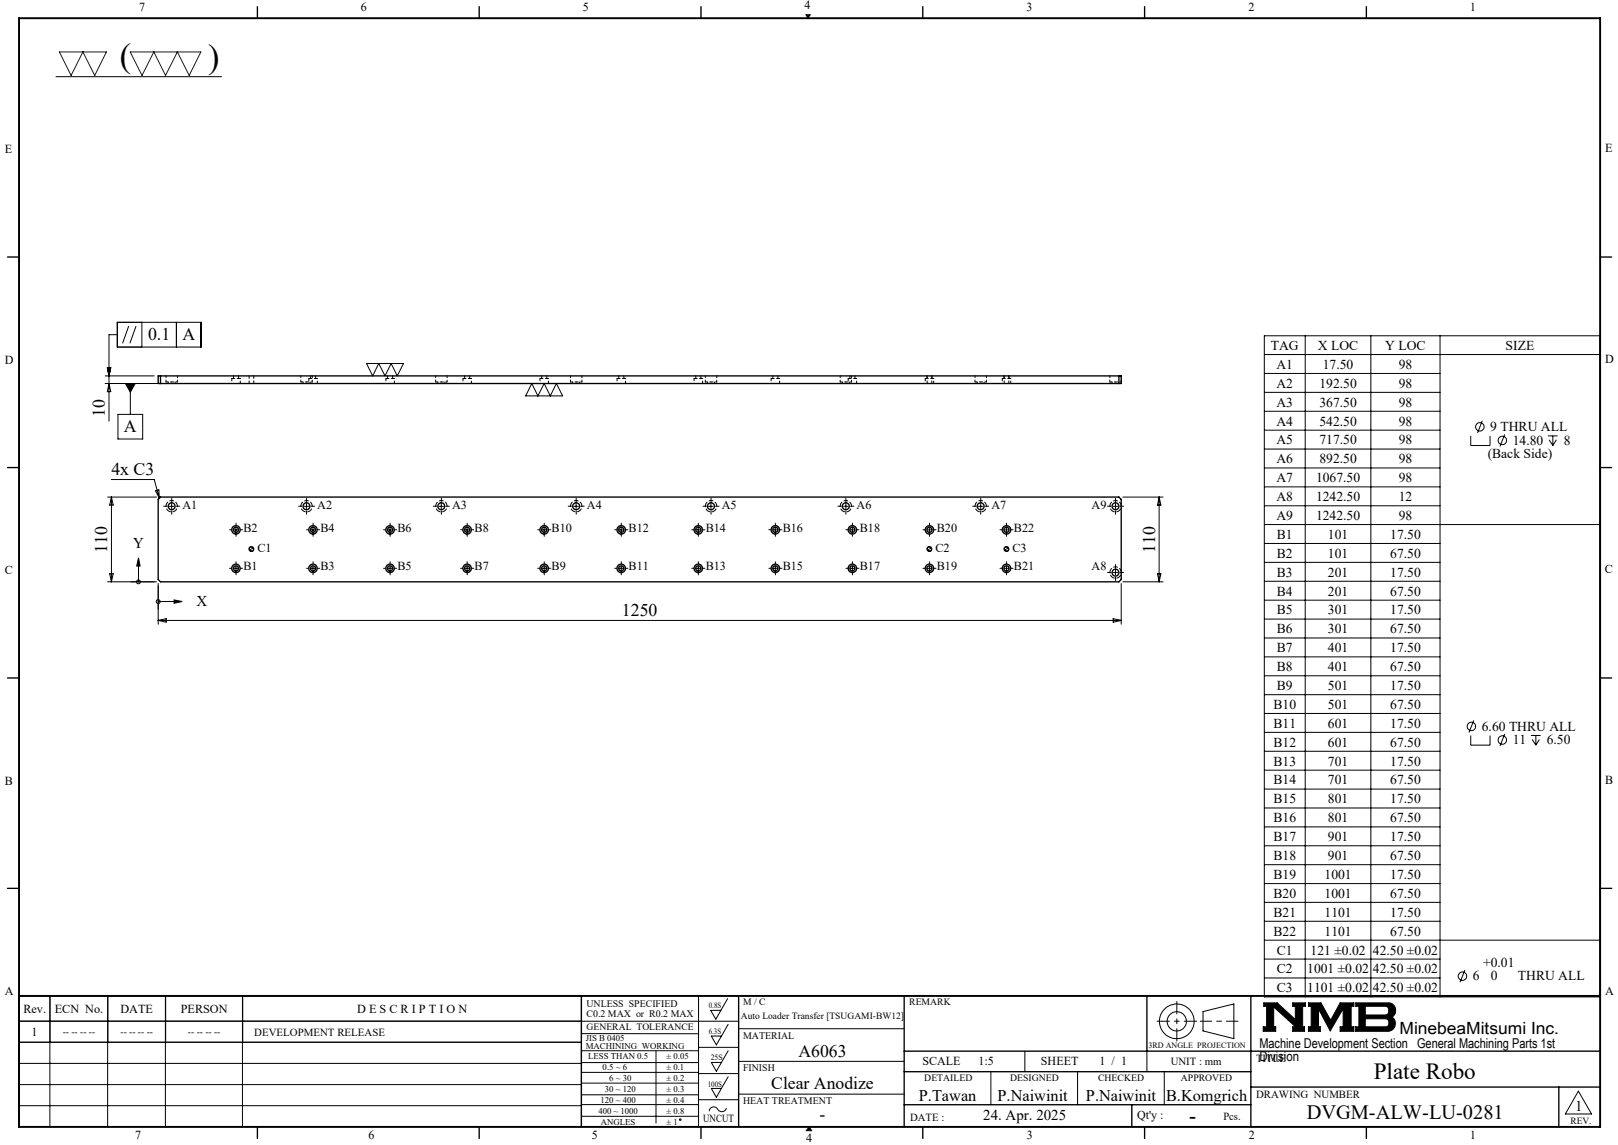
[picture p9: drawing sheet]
<svg xmlns="http://www.w3.org/2000/svg" width="420mm" height="297mm" viewBox="0 0 420 297" stroke-linecap="round" stroke-linejoin="round" font-family="sans-serif">
<g fill="none" stroke="#000" stroke-width=".26">
<path d="M14.5 19.9h43M209.2 3.8h1.1l-.6 .9zM27.3 99.5h14.4M27.3 97.5h12.7M27.9 95.4h.9l-.5 2.1zM28.3 99.5l.5 2.1h-.9zM30.4 86.8h-2.1v22.5M30.4 83.6h21.8v6.4h-21.8zM32.6 99.5h2.5l-1.3 2.2zM33.4 84.6l-1.6 4.4M33.8 99.5v8M35.3 84.6l-1.6 4.4"/>
<path d="M36.8 83.6v6.4M45.8 83.6v6.4M95.1 94.3h9.6l-1.6 3.2-1.6-3.2-1.6 3.2-1.6-3.2-1.6 3.2zM138 99.5l1.6 3.2 1.7-3.2 1.5 3.2 1.6-3.2 1.6 3.2h-9.5zM328.2 87.1h87.1v171.5h-87.1zM328.2 96.9h45.6M328.2 92h87.1M338.8 87.1v171.5M355.8 87.1v171.5M373.8 87.1v171.5M30.6 107.5h6.4v6.4h-6.4zM328.2 101.8h45.6"/>
<path d="M328.2 106.7h45.6M328.2 111.6h45.6M328.2 116.5h45.6M381.8 113.1v2.5h5v-2.5M384.8 109.1l-1.3 3.2M390.6 112.7l-1.2 3.1M401.8 113.1h2.5M402.1 114.1l1 1.5M403.1 113.1v2.5M404 114.1l-.9 1.5M27.9 128.9h12.7M28.9 124.4h11.1l1.3 4.8"/>
<path d="M28.9 128.9v22M28.9 128.9l.5 2.1h-.9zM40.4 127.3l.8-.2 .1 2.1zM44 131.3h1.2M44.6 130.7v1.2M60.6 137.4h1.2M61.2 136.8v1.2M79 131.3h1.2M79.6 130.7v1.2M80.6 137.4h1.2M81.2 136.8v1.2M100.6 137.4h1.2"/>
<path d="M101.2 136.8v1.2M113.9 131.3h1.2M114.5 130.7v1.2M120.7 137.4h1.1M121.2 136.8v1.2M140.7 137.4h1.2M141.3 136.8v1.2M148.9 131.3h1.2M149.5 130.7v1.2M160.7 137.4h1.2M161.3 136.8v1.2M180.7 137.4h1.2"/>
<path d="M181.3 136.8v1.2M183.9 131.3h1.2M184.5 130.7v1.2M200.7 137.4h1.2M201.3 136.8v1.2M219 131.3h1.2M219.6 130.7v1.2M220.7 137.4h1.2M221.3 136.8v1.2M240.7 137.4h1.2M241.3 136.8v1.2M254 131.3h1.2"/>
<path d="M254.6 130.7v1.2M260.7 137.4h1.2M261.3 136.8v1.2M289 131.3h1.2M289.6 130.7v1.2M291.5 128.9h10.4M300.9 128.9l.4 2.1h-.8zM300.9 128.9v22M328.2 121.4h45.6M328.2 126.3h45.6M328.2 131.2h45.6M328.2 136.1h87.1"/>
<path d="M27.9 150.9h12.7M28.5 148.8h.9l-.5 2.1zM35.9 144.7l.5 2.1h-.9zM35.9 146.8v4.1M41.1 151.3v10.6M41.1 156h4.1M45.2 155.6l2.1 .4-2.1 .5zM60.6 147.4h1.2M61.2 146.8v1.2M65.3 141.8l-.5 .2-.1 .4M65.9 142.4l-.1 .4-.5 .2M80.6 147.4h1.2"/>
<path d="M81.2 146.8v1.2M100.6 147.4h1.2M101.2 146.8v1.2M120.7 147.4h1.1M121.2 146.8v1.2M140.7 147.4h1.2M141.3 146.8v1.2M160.7 147.4h1.2M161.3 146.8v1.2M180.7 147.4h1.2M181.3 146.8v1.2M200.7 147.4h1.2"/>
<path d="M201.3 146.8v1.2M220.7 147.4h1.2M221.3 146.8v1.2M240.7 147.4h1.2M241.3 146.8v1.2M241.3 141.8l-.5 .2-.1 .4M241.9 142.4l-.2 .4-.4 .2M260.7 147.4h1.2M261.3 146.8v1.2M261.3 141.8l-.5 .2-.1 .4M261.9 142.4l-.2 .4-.4 .2M289 148.5h1.2"/>
<path d="M289.6 147.9v1.2M291 151.3v10.6M291.5 150.9h10.4M300.5 148.8h.8l-.4 2.1zM328.2 141h45.6M328.2 145.9h45.6M328.2 150.8h45.6M328.2 155.7h45.6M41.1 160.9h249.9M41.1 160.9l2-.4v.9zM289 160.5l2 .4-2 .5zM328.2 160.6h45.6"/>
<path d="M328.2 165.5h45.6M328.2 170.4h45.6M328.2 175.3h45.6M328.2 180.2h45.6M328.2 185.1h45.6M328.2 190h45.6M328.2 194.9h45.6M328.2 199.8h45.6M381.8 190.8v2.5h5v-2.5M382.6 186.9l-1.3 3.1M390.6 190.4l-1.2 3.1M397.4 190.8h2.5"/>
<path d="M397.7 191.8l1 1.5M398.7 190.8v2.5M399.6 191.8l-.9 1.5M328.2 204.7h45.6M328.2 209.6h45.6M328.2 214.5h45.6M328.2 219.4h45.6M328.2 224.3h45.6M328.2 229.2h45.6M328.2 234.1h45.6M328.2 239h45.6M13 258.3l-.1 34"/>
<path d="M27.9 258.3v34M28 258.3v12M42.9 258.3v34M43 258.3v12M62.9 258.3v34M63 258.3v12M181.3 258.3v34M188.9 259l-3.1 5.4-1.3-2.3h2.6M328.2 243.9h87.1M328.2 248.8h45.6M328.2 253.7h45.6M380.3 251.6l-1.3 3.2"/>
<path d="M4.9 264.9h186.8M4.9 275.8h146M5 270.3v-12h146l-.1 34M5 264.9h146M150.9 278.2h30.4M150.9 275.6h30.4M150.9 272.6h30.4M150.9 268.1h30.4M151 270.3l-146.1 .1M170.3 272.6v18.7M181.3 271.7h10.4M181.3 278.5h10.4"/>
<path d="M189 272.6l-3.1 5.3-1.3-2.3h2.7M189 279.3l-3.1 5.3-1.3-2.3h2.7M189 265.7l-3.1 5.3-1.3-2.3h2.7M191.7 266.8h43M191.7 275.3h43M257.2 278v8.6M266 272.7v5.3M279.7 278v8.6M297.7 272.7v5.3M302.2 278v8.6M312.3 262.4l8-2v9l-8-2zM328 260.1h3.5l4.7 4.3v-3.4h-.6v-.9h3.2v.9h-.7v5.3h.5v1.2h-3v-1.2h.7l-5.7-5.1v5.1h.6v1.2h-3.3v-1.2h.9v-5.3h-.8z"/>
<path d="M339.7 260.1h3.2l2.5 4.6 2.5-4.6h3.5v.9h-.7v5.3h.7v1.2h-3.5v-1.2h.8v-4.6l-3.4 5.7-3-5.7v4.6h.4v1.2h-3v-1.2h.7v-5.3h-.7zM351.9 260.1h8.4a1.97 1.97 0 0 1 1.9 1.5 1.97 1.97 0 0 1-.9 2.2 2.03 2.03 0 0 1 .8 2.2 2.03 2.03 0 0 1-1.8 1.5h-8.4v-1.2h.8v-5.3h-.8zM354.4 261h5.4l.6 .5v1.2l-.4 .5-.3 .1h-5.3zM354.4 264.3h5.4l.6 .4 .1 1-.2 .4-.4 .2h-5.5zM4.9 281.3h146M4.9 286.8h146M150.9 280.9h30.4M150.9 286.5h30.4M150.9 284h30.4M150.9 289.6h30.4M181.3 285.3h10.4M188.6 287.4a1.29 1.29 0 0 1-1.2 1 1.29 1.29 0 0 1-1.3-.9 1.14 1.14 0 0 0-1.3-.3 1.14 1.14 0 0 0-.7 1.1"/>
<path d="M191.7 283.8h43M210 292.3l.7 1M409.7 283l3.4 6h-6.8z"/>
<circle cx="384.1" cy="110.7" r="1.09"/>
<circle cx="390" cy="114.2" r="1.09"/>
<circle cx="35.9" cy="150.9" r=".5"/>
<circle cx="41.1" cy="156.1" r=".5"/>
<circle cx="381.9" cy="188.4" r="1.1"/>
<circle cx="390" cy="192" r="1.09"/>
<circle cx="379.6" cy="253.2" r="1.09"/>
<circle cx="305.5" cy="264.9" r="2.51"/>
<circle cx="305.5" cy="264.9" r="4.5"/>
<circle cx="176.6" cy="290.4" r=".2"/>
</g>
<path d="M311.6 264.9h9.7" fill="none" stroke="#000" stroke-width=".26" stroke-dasharray="15.2 1.3 1.3 1.3" stroke-dashoffset="12.3"/>
<path d="M305.5 259.8v10.2M300.4 264.9h10.2" fill="none" stroke="#000" stroke-width=".26" stroke-dasharray="15.2 1.3 1.3 1.3" stroke-dashoffset="12"/>
<g fill="none" stroke="#000" stroke-width=".35">
<path d="M66.8 1.7v3M124.4 1.7v3M182 1.7v3M239.5 1.7v3M297.1 1.7v3M354.7 1.7v3M1.9 66.7h3M415.4 66.7h3M41.1 97.5h249.9v2h-249.9zM41.7 97.5v2M290.4 97.5v2M1.9 121.3h3"/>
<path d="M41.7 128.9h248.7l.6 .6v20.8l-.6 .6h-248.7l-.6-.6v-20.8zM415.4 121.3h3M1.9 175.9h3M415.4 175.9h3M1.9 230.4h3M415.4 230.4h3M150.9 258.3v34M191.7 258.3v34M234.7 258.3v34M297.7 258.3v14.4M324.7 258.3v34M234.7 272.7h180.7"/>
<path d="M234.7 278h90M66.8 292.3v3M124.4 292.3v3M182 292.3v3M234.7 286.6h90M239.5 292.3v3M293.8 286.6v5.7M297.1 292.3v3M324.7 282h90.7M354.7 292.3v3M404.6 282v10.3"/>
<circle cx="44.6" cy="131.3" r=".89"/>
<circle cx="61.2" cy="137.4" r="1.1"/>
<circle cx="61.3" cy="137.4" r=".65"/>
<circle cx="79.6" cy="131.3" r=".89"/>
<circle cx="81.2" cy="137.4" r="1.1"/>
<circle cx="81.3" cy="137.4" r=".65"/>
<circle cx="101.2" cy="137.4" r=".66"/>
<circle cx="101.2" cy="137.4" r="1.1"/>
<circle cx="114.5" cy="131.3" r=".89"/>
<circle cx="121.2" cy="137.4" r=".66"/>
<circle cx="121.2" cy="137.4" r="1.1"/>
<circle cx="141.2" cy="137.4" r=".66"/>
<circle cx="141.3" cy="137.4" r="1.1"/>
<circle cx="149.6" cy="131.3" r=".9"/>
<circle cx="161.3" cy="137.4" r=".66"/>
<circle cx="161.3" cy="137.4" r="1.1"/>
<circle cx="181.3" cy="137.4" r=".66"/>
<circle cx="181.3" cy="137.4" r="1.1"/>
<circle cx="184.6" cy="131.3" r=".9"/>
<circle cx="201.3" cy="137.4" r=".66"/>
<circle cx="201.3" cy="137.4" r="1.1"/>
<circle cx="219.6" cy="131.3" r=".9"/>
<circle cx="221.3" cy="137.4" r=".66"/>
<circle cx="221.3" cy="137.4" r="1.1"/>
<circle cx="241.3" cy="137.4" r=".66"/>
<circle cx="241.3" cy="137.4" r="1.1"/>
<circle cx="254.6" cy="131.3" r=".9"/>
<circle cx="261.3" cy="137.4" r=".66"/>
<circle cx="261.3" cy="137.4" r="1.1"/>
<circle cx="289.6" cy="131.3" r=".89"/>
<circle cx="61.2" cy="147.4" r=".66"/>
<circle cx="61.2" cy="147.4" r="1.09"/>
<circle cx="65.2" cy="142.4" r=".59"/>
<circle cx="81.2" cy="147.4" r=".66"/>
<circle cx="81.2" cy="147.4" r="1.09"/>
<circle cx="101.2" cy="147.4" r=".67"/>
<circle cx="101.2" cy="147.4" r="1.09"/>
<circle cx="121.2" cy="147.4" r=".67"/>
<circle cx="121.2" cy="147.4" r="1.09"/>
<circle cx="141.2" cy="147.4" r=".67"/>
<circle cx="141.3" cy="147.4" r="1.09"/>
<circle cx="161.2" cy="147.4" r=".67"/>
<circle cx="161.3" cy="147.4" r="1.09"/>
<circle cx="181.2" cy="147.4" r=".67"/>
<circle cx="181.3" cy="147.4" r="1.09"/>
<circle cx="201.2" cy="147.4" r=".67"/>
<circle cx="201.3" cy="147.4" r="1.09"/>
<circle cx="221.2" cy="147.4" r=".67"/>
<circle cx="221.3" cy="147.4" r="1.09"/>
<circle cx="241.2" cy="142.4" r=".59"/>
<circle cx="241.2" cy="147.4" r=".67"/>
<circle cx="241.3" cy="147.4" r="1.09"/>
<circle cx="261.2" cy="142.4" r=".59"/>
<circle cx="261.3" cy="147.4" r=".67"/>
<circle cx="261.3" cy="147.4" r="1.09"/>
<circle cx="289.6" cy="148.5" r=".89"/>
</g>
<path d="M4.9 4.7h410.5v287.6h-410.5zM4.9 258.3h410.5" fill="none" stroke="#000" stroke-width=".5"/>
<path d="M210 292.3l-.7 1h1.4" fill="none" stroke="#00f" stroke-width=".26"/>
<g fill="#000">
<path d="M210 292.3l.7 1h-1.4z"/>
<path d="M209.2 3.8l.5 .9 .6-.9zM328 260.1v.9h.8v5.3h-.9v1.2h3.3v-1.2h-.6v-5.1l5.7 5.1h-.7v1.2h3v-1.2h-.5v-5.3h.7v-.9h-3.2v.9h.6v3.4l-4.7-4.3zM351.9 260.1v.9h.8v5.3h-.8v1.2h8.6l.7-.2 .6-.5 .4-.8v-.8l-.3-.8-.6-.6 .8-.8 .2-1.3-.5-.9-.5-.5-.6-.2zM354.4 264.3h5.4l.6 .4 .1 1-.6 .6h-5.5zM354.4 261l5.5 .1 .5 .5v1.1l-.3 .5-.3 .1h-5.4zM339.7 260.1v.9h.7v5.3h-.7v1.2h3v-1.2h-.4v-4.6l3 5.7 3.4-5.7v4.6h-.8v1.2h3.5v-1.2h-.7v-5.3h.7v-.9h-3.5l-2.5 4.6-2.5-4.6z" fill-rule="evenodd"/>
</g>
<g fill="none" stroke="#000" stroke-width=".26" stroke-dasharray="15.2 1.3 1.3 1.3">
<path d="M43.4 131.3h-.9M44.6 130.1v-.9M44.6 132.5v.9M45.8 131.3h.9M60.1 137.4h-.5M61.3 136.2v-.5M61.3 138.6v.5M62.5 137.4h.5M78.4 131.3h-.9M79.6 130.1v-.9M79.6 132.5v.9M80.1 137.4h-.5"/>
<path d="M80.8 131.3h.9M81.3 136.2v-.5M81.3 138.6v.5M82.5 137.4h.5M100.1 137.4h-.5M101.3 136.2v-.5M101.3 138.6v.5M102.5 137.4h.5M113.4 131.3h-.9M114.6 130.1v-.9M114.6 132.5v.9M115.8 131.3h.9"/>
<path d="M120.1 137.4h-.5M121.3 136.2v-.5M121.3 138.6v.5M122.5 137.4h.5M140.1 137.4h-.5M141.3 136.2v-.5M141.3 138.6v.5M142.5 137.4h.5M148.4 131.3h-.9M149.6 130.1v-.9M149.6 132.5v.9M150.8 131.3h.9"/>
<path d="M160.1 137.4h-.5M161.3 136.2v-.5M161.3 138.6v.5M162.5 137.4h.5M180.1 137.4h-.5M181.3 136.2v-.5M181.3 138.6v.5M182.5 137.4h.5M183.4 131.3h-.9M184.6 130.1v-.9M184.6 132.5v.9M185.8 131.3h.9"/>
<path d="M200.1 137.4h-.5M201.3 136.2v-.5M201.3 138.6v.5M202.5 137.4h.5M218.4 131.3h-.9M219.6 130.1v-.9M219.6 132.5v.9M220.1 137.4h-.5M220.8 131.3h.9M221.3 136.2v-.5M221.3 138.6v.5M222.5 137.4h.5"/>
<path d="M240.1 137.4h-.5M241.3 136.2v-.5M241.3 138.6v.5M242.5 137.4h.5M253.4 131.3h-.9M254.6 130.1v-.9M254.6 132.5v.9M255.8 131.3h.9M260.1 137.4h-.5M261.3 136.2v-.5M261.3 138.6v.5M262.5 137.4h.5"/>
<path d="M288.4 131.3h-.9M289.6 130.1v-.9M289.6 132.5v.9M290.8 131.3h.9M60.1 147.4h-.5M61.3 146.2v-.5M61.3 148.6v.5M62.5 147.4h.5M80.1 147.4h-.5M81.3 146.2v-.5M81.3 148.6v.5M82.5 147.4h.5"/>
<path d="M100.1 147.4h-.5M101.3 146.2v-.5M101.3 148.6v.5M102.5 147.4h.5M120.1 147.4h-.5M121.3 146.2v-.5M121.3 148.6v.5M122.5 147.4h.5M140.1 147.4h-.5M141.3 146.2v-.5M141.3 148.6v.5M142.5 147.4h.5"/>
<path d="M160.1 147.4h-.5M161.3 146.2v-.5M161.3 148.6v.5M162.5 147.4h.5M180.1 147.4h-.5M181.3 146.2v-.5M181.3 148.6v.5M182.5 147.4h.5M200.1 147.4h-.5M201.3 146.2v-.5M201.3 148.6v.5M202.5 147.4h.5"/>
<path d="M220.1 147.4h-.5M221.3 146.2v-.5M221.3 148.6v.5M222.5 147.4h.5M240.1 147.4h-.5M241.3 146.2v-.5M241.3 148.6v.5M242.5 147.4h.5M260.1 147.4h-.5M261.3 146.2v-.5M261.3 148.6v.5M262.5 147.4h.5"/>
<path d="M288.4 148.5h-.9M289.6 147.3v-.9M289.6 149.7v.9M290.8 148.5h.9"/>
</g>
<path d="M15.4 13.5h12.2l-3 6.1-3.1-6.1-3 6.1zM33.8 13.5h18.3l-3 6.1-3.1-6.1-3 6.1-3.1-6.1-3 6.1z" fill="none" stroke="#191924" stroke-width=".26"/>
<g fill="#000">
<path d="M32.6 99.5h2.5l-1.3 2.2z"/>
<path d="M45.2 155.6l2.1 .4-2.1 .5zM35.9 144.7l.5 2.1h-.9z"/>
<path d="M240.7 142.4l.2 .5 .4 .1v-.6zM241.3 141.8v.6h.6l-.2-.4zM260.7 142.4l.2 .5 .4 .1v-.6zM261.3 141.8v.6h.6l-.2-.4zM64.7 142.4l.2 .5 .4 .1v-.6zM65.3 141.8v.6h.6l-.2-.4z"/>
</g>
<g fill="none" stroke="#000" stroke-width=".26" stroke-dasharray="1.3 .6" stroke-dashoffset=".8">
<path d="M43.1 97.5v1.6M46.1 99.1v-1.6M78.1 97.5v1.6M81.1 99.1v-1.6M113.1 97.5v1.6M116.1 99.1v-1.6M148.1 97.5v1.6M151.1 99.1v-1.6M183.1 97.5v1.6M186.1 99.1v-1.6M218.1 97.5v1.6M221.1 99.1v-1.6"/>
<path d="M253.1 97.5v1.6M256.1 99.1v-1.6M288.1 97.5v1.6M291.1 99.1v-1.6M44.6 129.8a1.48 1.48 0 0 1 1.3 2.2 1.48 1.48 0 0 1-2.5 .2 1.48 1.48 0 0 1 .8-2.3l.4-.1M79.6 129.8a1.48 1.48 0 0 1 1.3 2.2 1.48 1.48 0 0 1-2.5 .2 1.48 1.48 0 0 1 .8-2.3l.4-.1M114.6 129.8a1.48 1.48 0 0 1 1.3 2.2 1.48 1.48 0 0 1-2.5 .2 1.48 1.48 0 0 1 .8-2.3l.4-.1M149.6 129.8a1.48 1.48 0 0 1 1.3 2.2 1.48 1.48 0 0 1-2.5 .2 1.48 1.48 0 0 1 .8-2.3l.4-.1M184.6 129.8a1.48 1.48 0 0 1 1.3 2.2 1.48 1.48 0 0 1-2.5 .2 1.48 1.48 0 0 1 .8-2.3l.4-.1M219.6 129.8a1.48 1.48 0 0 1 1.3 2.2 1.48 1.48 0 0 1-2.5 .2 1.48 1.48 0 0 1 .8-2.3l.4-.1M254.6 129.8a1.48 1.48 0 0 1 1.3 2.2 1.48 1.48 0 0 1-2.5 .2 1.48 1.48 0 0 1 .8-2.3l.4-.1M289.6 129.8a1.48 1.48 0 0 1 1.3 2.2 1.48 1.48 0 0 1-2.5 .2 1.48 1.48 0 0 1 .8-2.3l.4-.1"/>
<path d="M289.6 147a1.48 1.48 0 0 1 1.3 2.2 1.48 1.48 0 0 1-2.5 .2 1.48 1.48 0 0 1 .8-2.3l.4-.1"/>
</g>
<g fill="none" stroke="#000" stroke-width=".26" stroke-dasharray="1.3 .6" stroke-dashoffset=".7">
<path d="M43.1 99.1h1.5M44.6 99.1h1.5M60.2 98.2v1.3M62.4 99.5v-1.3M78.1 99.1h1.5M79.6 99.1h1.5M80.2 98.2v1.3M82.4 99.5v-1.3M100.2 98.2v1.3M102.4 99.5v-1.3M113.1 99.1h1.5M114.6 99.1h1.5"/>
<path d="M120.2 98.2v1.3M122.4 99.5v-1.3M140.2 98.2v1.3M142.4 99.5v-1.3M148.1 99.1h1.5M149.6 99.1h1.5M160.2 98.2v1.3M162.4 99.5v-1.3M180.2 98.2v1.3M182.4 99.5v-1.3M183.1 99.1h1.5M184.6 99.1h1.5"/>
<path d="M200.2 98.2v1.3M202.4 99.5v-1.3M218.1 99.1h1.5M219.6 99.1h1.5M220.2 98.2v1.3M222.4 99.5v-1.3M240.2 98.2v1.3M242.4 99.5v-1.3M253.1 99.1h1.5M254.6 99.1h1.5M260.2 98.2v1.3M262.4 99.5v-1.3"/>
<path d="M288.1 99.1h1.5M289.6 99.1h1.5"/>
</g>
<path d="M62.4 98.2h-2.2M82.4 98.2h-2.2M102.4 98.2h-2.2M122.4 98.2h-2.2M142.4 98.2h-2.2M162.4 98.2h-2.2M182.4 98.2h-2.2M202.4 98.2h-2.2M222.4 98.2h-2.2M242.4 98.2h-2.2M262.4 98.2h-2.2" fill="none" stroke="#000" stroke-width=".26" stroke-dasharray="1.3 .6" stroke-dashoffset=".5"/>
<g fill="none" stroke="#000" stroke-width=".26" stroke-dasharray="1.3 .6">
<path d="M43.7 99.1v.4M45.5 99.5v-.4M78.7 99.1v.4M80.5 99.5v-.4M113.7 99.1v.4M115.5 99.5v-.4M148.7 99.1v.4M150.5 99.5v-.4M183.7 99.1v.4M185.5 99.5v-.4M218.7 99.1v.4M220.5 99.5v-.4"/>
<path d="M253.7 99.1v.4M255.5 99.5v-.4M288.7 99.1v.4"/>
</g>
<g fill="none" stroke="#000" stroke-width=".26" stroke-dasharray="1.3 .6" stroke-dashoffset=".3">
<path d="M60.6 97.5v.7M61.9 98.2v-.7M80.6 97.5v.7M81.9 98.2v-.7M100.6 97.5v.7M101.9 98.2v-.7M120.6 97.5v.7M121.9 98.2v-.7M140.6 97.5v.7M141.9 98.2v-.7M160.6 97.5v.7M161.9 98.2v-.7"/>
<path d="M180.6 97.5v.7M181.9 98.2v-.7M200.6 97.5v.7M201.9 98.2v-.7M220.6 97.5v.7M221.9 98.2v-.7M240.6 97.5v.7M241.9 98.2v-.7M260.6 97.5v.7M261.9 98.2v-.7"/>
</g>
<path d="M64.7 97.5v2M65.9 99.5v-2M240.7 97.5v2M241.9 99.5v-2M260.7 97.5v2M261.9 99.5v-2" fill="none" stroke="#000" stroke-width=".26" stroke-dasharray="1.3 .6" stroke-dashoffset=".6"/>
<g font-size="8.8">
<text x="31.1" y="17.4">(</text>
<text x="54" y="17.6">)</text>
</g>
<text font-size="6" x="356.6" y="280">Plate Robo</text>
<text font-size="5.3" x="339.2" y="290.4">DVGM-ALW-LU-0281</text>
<text font-size="4.9" x="308.8" y="290.9">-</text>
<g font-size="4.6">
<text x="38.4" y="88.3">0.1</text>
<text x="47.3" y="88.3">A</text>
<text x="27.2" y="108.1" transform="rotate(-90 27.2 108.1)">10</text>
<text x="32.2" y="112.1">A</text>
<text x="28.9" y="123.3">4x C3</text>
<text x="27.9" y="143.4" transform="rotate(-90 27.9 143.4)">110</text>
<text x="299.8" y="143.4" transform="rotate(-90 299.8 143.4)">110</text>
<text x="161.5" y="159.8">1250</text>
<text x="207.3" y="274.1">A6063</text>
<text x="200.2" y="282.4">Clear Anodize</text>
<text x="212.7" y="290.6">-</text>
</g>
<text font-size="4.4" x="363.3" y="268.2">MinebeaMitsumi Inc.</text>
<g font-size="4.2">
<text x="238.5" y="285.5">P.Tawan</text>
<text x="258.9" y="285.5">P.Naiwinit</text>
<text x="281.9" y="285.5">P.Naiwinit</text>
<text x="302.7" y="285.5">B.Komgrich</text>
</g>
<g font-size="3.9">
<text x="34.6" y="142.2">Y</text>
<text x="51" y="157.3">X</text>
<text x="255.2" y="290.6">24. Apr. 2025</text>
<text x="408.9" y="288.2">1</text>
</g>
<g font-size="3.5">
<text x="329.9" y="90.8">TAG</text>
<text x="331.4" y="95.7">A1</text>
<text x="342.1" y="90.8">X LOC</text>
<text x="343.4" y="95.7">17.50</text>
<text x="359.6" y="90.8">Y LOC</text>
<text x="363.1" y="95.7">98</text>
<text x="390.8" y="90.8">SIZE</text>
<text x="331.4" y="100.6">A2</text>
<text x="342.5" y="100.6">192.50</text>
<text x="363.1" y="100.6">98</text>
<text x="331.4" y="105.5">A3</text>
<text x="342.5" y="105.5">367.50</text>
<text x="363.1" y="105.5">98</text>
<text x="331.4" y="110.4">A4</text>
<text x="342.5" y="110.4">542.50</text>
<text x="363.1" y="110.4">98</text>
<text x="386.9" y="111.8">9 THRU ALL</text>
<text x="331.4" y="115.3">A5</text>
<text x="342.5" y="115.3">717.50</text>
<text x="363.1" y="115.3">98</text>
<text x="386.2" y="118.9">(Back Side)</text>
<text x="392.7" y="115.3">14.80</text>
<text x="405.9" y="115.3">8</text>
<text x="331.4" y="120.2">A6</text>
<text x="331.4" y="125.1">A7</text>
<text x="341.6" y="125.1">1067.50</text>
<text x="342.5" y="120.2">892.50</text>
<text x="363.1" y="120.2">98</text>
<text x="363.1" y="125.1">98</text>
<text x="331.4" y="130">A8</text>
<text x="341.6" y="130">1242.50</text>
<text x="363.1" y="130">12</text>
<text x="331.4" y="134.9">A9</text>
<text x="341.6" y="134.9">1242.50</text>
<text x="363.1" y="134.9">98</text>
<text x="331.5" y="139.8">B1</text>
<text x="344.7" y="139.8">101</text>
<text x="360.9" y="139.8">17.50</text>
<text x="331.5" y="144.7">B2</text>
<text x="331.5" y="149.6">B3</text>
<text x="344.7" y="144.7">101</text>
<text x="344.7" y="149.6">201</text>
<text x="360.9" y="144.7">67.50</text>
<text x="360.9" y="149.6">17.50</text>
<text x="331.5" y="154.5">B4</text>
<text x="344.7" y="154.5">201</text>
<text x="360.9" y="154.5">67.50</text>
<text x="331.5" y="159.4">B5</text>
<text x="344.7" y="159.4">301</text>
<text x="360.9" y="159.4">17.50</text>
<text x="331.5" y="164.3">B6</text>
<text x="344.7" y="164.3">301</text>
<text x="360.9" y="164.3">67.50</text>
<text x="331.5" y="169.2">B7</text>
<text x="344.7" y="169.2">401</text>
<text x="360.9" y="169.2">17.50</text>
<text x="331.5" y="174.1">B8</text>
<text x="331.5" y="179">B9</text>
<text x="344.7" y="174.1">401</text>
<text x="344.7" y="179">501</text>
<text x="360.9" y="174.1">67.50</text>
<text x="360.9" y="179">17.50</text>
<text x="330.6" y="183.9">B10</text>
<text x="344.7" y="183.9">501</text>
<text x="360.9" y="183.9">67.50</text>
<text x="330.6" y="188.8">B11</text>
<text x="344.7" y="188.8">601</text>
<text x="360.9" y="188.8">17.50</text>
<text x="384.6" y="189.5">6.60 THRU ALL</text>
<text x="330.6" y="193.7">B12</text>
<text x="344.7" y="193.7">601</text>
<text x="360.9" y="193.7">67.50</text>
<text x="392.7" y="193.1">11</text>
<text x="401.5" y="193.1">6.50</text>
<text x="330.6" y="198.6">B13</text>
<text x="330.6" y="203.5">B14</text>
<text x="344.7" y="198.6">701</text>
<text x="344.7" y="203.5">701</text>
<text x="360.9" y="198.6">17.50</text>
<text x="360.9" y="203.5">67.50</text>
<text x="330.6" y="208.4">B15</text>
<text x="344.7" y="208.4">801</text>
<text x="360.9" y="208.4">17.50</text>
<text x="330.6" y="213.3">B16</text>
<text x="344.7" y="213.3">801</text>
<text x="360.9" y="213.3">67.50</text>
<text x="330.6" y="218.2">B17</text>
<text x="344.7" y="218.2">901</text>
<text x="360.9" y="218.2">17.50</text>
<text x="330.6" y="223.1">B18</text>
<text x="330.6" y="228">B19</text>
<text x="343.8" y="228">1001</text>
<text x="344.7" y="223.1">901</text>
<text x="360.9" y="223.1">67.50</text>
<text x="360.9" y="228">17.50</text>
<text x="330.6" y="232.9">B20</text>
<text x="343.8" y="232.9">1001</text>
<text x="360.9" y="232.9">67.50</text>
<text x="330.6" y="237.8">B21</text>
<text x="343.8" y="237.8">1101</text>
<text x="360.9" y="237.8">17.50</text>
<text x="330.6" y="242.7">B22</text>
<text x="343.8" y="242.7">1101</text>
<text x="360.9" y="242.7">67.50</text>
<text x="331.5" y="247.6">C1</text>
<text x="340.2" y="247.6">121 ±0.02</text>
<text x="356.4" y="247.6">42.50 ±0.02</text>
<text x="385" y="250.8">+0.01</text>
<text x="331.5" y="252.5">C2</text>
<text x="331.5" y="257.4">C3</text>
<text x="339.3" y="252.5">1001 ±0.02</text>
<text x="339.3" y="257.4">1101 ±0.02</text>
<text x="356.4" y="252.5">42.50 ±0.02</text>
<text x="356.4" y="257.4">42.50 ±0.02</text>
<text x="382.3" y="254.3">6</text>
<text x="387" y="254.3">0</text>
<text x="394" y="254.3">THRU ALL</text>
<text x="326.9" y="271.7">Machine Development Section General Machining Parts 1st</text>
<text x="326.9" y="275.3">Division</text>
</g>
<g font-size="3.2">
<text x="36.1" y="2.9">7</text>
<text x="93.7" y="2.8">6</text>
<text x="151.3" y="2.8">5</text>
<text x="208.8" y="2.2">4</text>
<text x="266.5" y="2.8">3</text>
<text x="324.1" y="2.8">2</text>
<text x="381.6" y="2.8">1</text>
<text x="1.3" y="39.8">E</text>
<text x="416.6" y="39.5">E</text>
<text x="1.3" y="94.3">D</text>
<text x="416.6" y="94.1">D</text>
<text x="47.3" y="132">A1</text>
<text x="82.3" y="132">A2</text>
<text x="117.3" y="132">A3</text>
<text x="152.3" y="132">A4</text>
<text x="187.3" y="132">A5</text>
<text x="222.3" y="132">A6</text>
<text x="257.3" y="132">A7</text>
<text x="283.3" y="132">A9</text>
<text x="63.2" y="137.9">B2</text>
<text x="83.2" y="137.9">B4</text>
<text x="103.2" y="137.9">B6</text>
<text x="123.2" y="137.9">B8</text>
<text x="143.2" y="137.9">B10</text>
<text x="163.2" y="137.9">B12</text>
<text x="183.2" y="137.9">B14</text>
<text x="203.2" y="137.9">B16</text>
<text x="223.2" y="137.9">B18</text>
<text x="243.2" y="137.9">B20</text>
<text x="263.2" y="137.9">B22</text>
<text x="66.8" y="143.3">C1</text>
<text x="242.8" y="143.3">C2</text>
<text x="262.8" y="143.3">C3</text>
<text x="1.3" y="148.9">C</text>
<text x="63.2" y="147.9">B1</text>
<text x="83.2" y="147.9">B3</text>
<text x="103.2" y="147.9">B5</text>
<text x="123.2" y="147.9">B7</text>
<text x="143.2" y="147.9">B9</text>
<text x="163.2" y="147.9">B11</text>
<text x="183.2" y="147.9">B13</text>
<text x="203.2" y="147.9">B15</text>
<text x="223.2" y="147.9">B17</text>
<text x="243.2" y="147.9">B19</text>
<text x="263.2" y="147.9">B21</text>
<text x="283.3" y="147.9">A8</text>
<text x="416.6" y="148.7">C</text>
<text x="1.3" y="203.6">B</text>
<text x="416.6" y="203.3">B</text>
<text x="416.6" y="258">A</text>
<text x="1.3" y="258.1">A</text>
<text x="6.1" y="262.7">Rev.</text>
<text x="14.2" y="262.7">ECN No.</text>
<text x="31.3" y="262.7">DATE</text>
<text x="46.9" y="262.7">PERSON</text>
<text x="92.7" y="262.7">D E S C R I P T I O N</text>
<text x="8.2" y="268.7">1</text>
<text x="239.4" y="276.2">SCALE</text>
<text x="254" y="276.2">1:5</text>
<text x="270.2" y="276.2">SHEET</text>
<text x="285.4" y="276.2">1 / 1</text>
<text x="295.2" y="290.1">Qt'y :</text>
<text x="35.1" y="295.5">7</text>
<text x="95.7" y="295.6">6</text>
<text x="153.6" y="295.6">5</text>
<text x="209.3" y="296.3">4</text>
<text x="266.6" y="295.6">3</text>
<text x="324.2" y="295.6">2</text>
<text x="381.6" y="295.6">1</text>
</g>
<g font-size="2.8">
<text x="66" y="268.6">DEVELOPMENT RELEASE</text>
<text x="326" y="275.4">TITLE</text>
<text x="303.9" y="276.2">UNIT : mm</text>
<text x="326" y="284.7">DRAWING NUMBER</text>
<text x="182.5" y="291.2">UNCUT</text>
<text x="236.3" y="290.7">DATE :</text>
<text x="317.6" y="290.6">Pcs.</text>
</g>
<g font-size="2.6">
<text x="152.2" y="261.3">UNLESS SPECIFIED</text>
<text x="152.2" y="263.7">C0.2 MAX or R0.2 MAX</text>
<text x="192.9" y="269.4">MATERIAL</text>
<text x="192.9" y="277.7">FINISH</text>
<text x="192.9" y="286.3">HEAT TREATMENT</text>
</g>
<g font-size="2.5">
<text x="192.9" y="260.7">M / C</text>
<text x="236" y="260.7">REMARK</text>
<text x="16.3" y="268.5">-- -- -- --</text>
<text x="31.3" y="268.5">-- -- -- --</text>
<text x="48.8" y="268.5">-- -- -- --</text>
<text x="152.3" y="267.3">GENERAL TOLERANCE</text>
<text x="192.3" y="264.2">Auto Loader Transfer [TSUGAMI-BW12]</text>
<text x="239.9" y="280.5">DETAILED</text>
<text x="262.2" y="280.5">DESIGNED</text>
<text x="285.1" y="280.5">CHECKED</text>
<text x="306.6" y="280.5">APPROVED</text>
<text x="407.7" y="291.5">REV.</text>
</g>
<g font-size="2.3">
<text x="152.1" y="270">JIS B 0405</text>
<text x="152.1" y="272.1">MACHINING WORKING</text>
<text x="152.7" y="274.6">LESS THAN 0.5</text>
<text x="173" y="274.6">± 0.05</text>
<text x="156.4" y="277.4">0.5 ~ 6</text>
<text x="158.1" y="280.3">6 ~ 30</text>
<text x="173" y="277.4">± 0.1</text>
<text x="173" y="280.3">± 0.2</text>
<text x="155.9" y="286">120 ~ 400</text>
<text x="157" y="283.2">30 ~ 120</text>
<text x="173" y="283.2">± 0.3</text>
<text x="173" y="286">± 0.4</text>
<text x="155.3" y="288.9">400 ~ 1000</text>
<text x="155.9" y="291.7">ANGLES</text>
<text x="173" y="288.9">± 0.8</text>
<text x="173" y="291.7">± 1</text>
</g>
<g font-size="2.1">
<text x="184" y="261.5">0.8S</text>
<text x="184" y="268.1">6.3S</text>
<text x="184.5" y="275">25S</text>
<text x="298.1" y="271.8">3RD ANGLE PROJECTION</text>
<text x="183.7" y="281.9">100S</text>
</g>
</svg>
